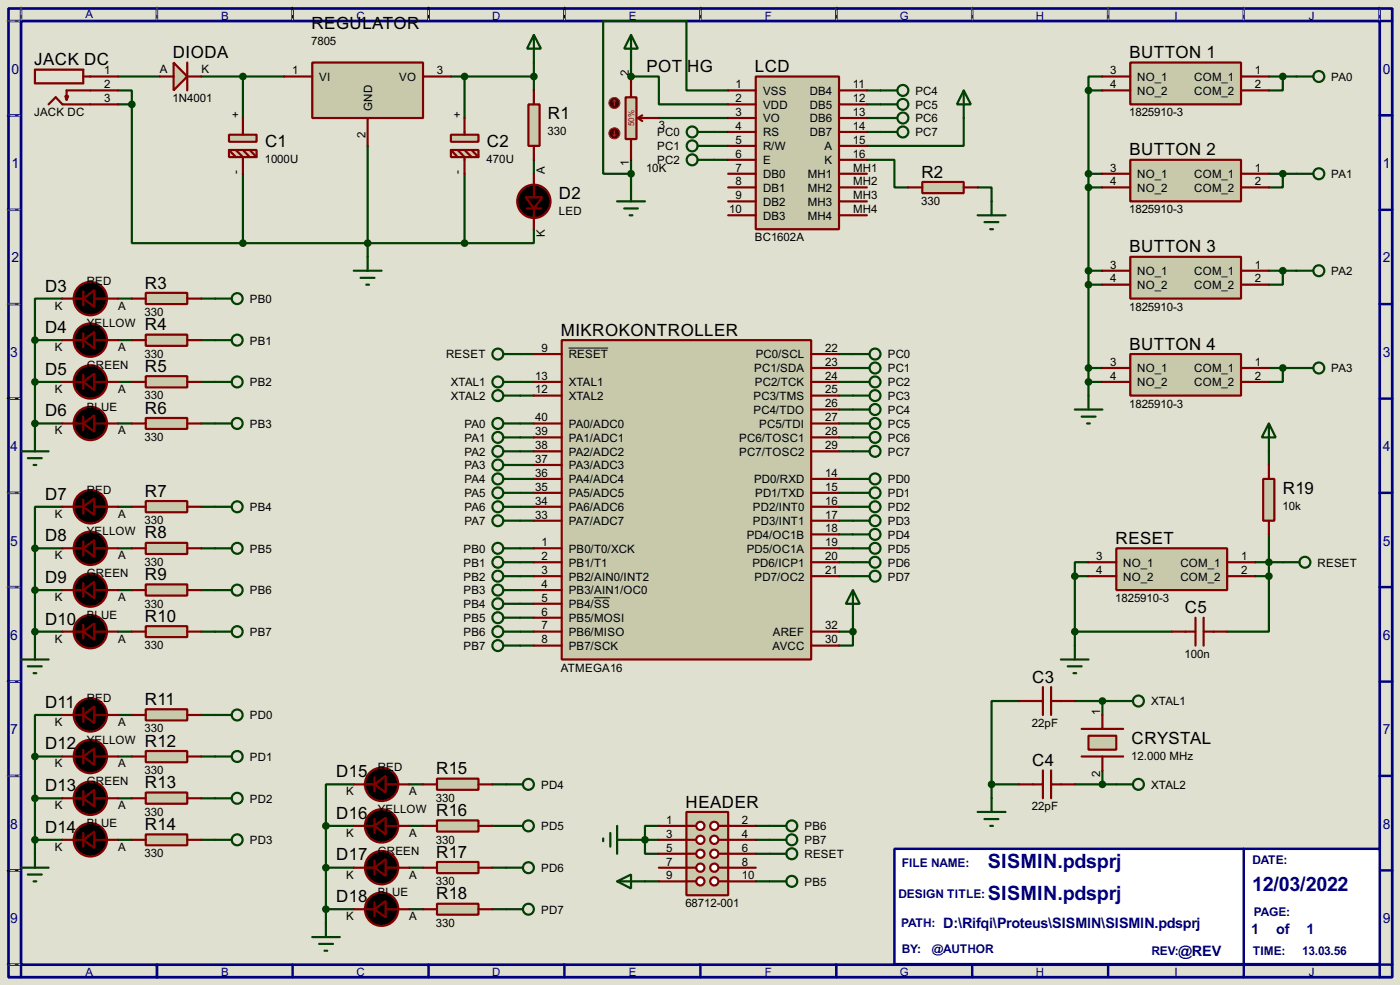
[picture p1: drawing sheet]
<svg xmlns="http://www.w3.org/2000/svg" width="256mm" height="180mm" viewBox="0 0 256 180" stroke-linecap="round" stroke-linejoin="round" font-family="sans-serif">
<path d="M0 0h256.5v180.3h-256.5z" fill="#e0e0d0"/>
<path d="M1.6 1.6h253.5v177.3h-253.5zM3.9 3.9h248.9v172.7h-248.9z" fill="none" stroke="#000080" stroke-width=".5"/>
<g fill="none" stroke="#000080" stroke-width=".45">
<path d="M3.9 1.6v2.3h-2.3M28.8 1.6v2.3M53.6 1.6v2.3M78.5 1.6v2.3M103.4 1.6v2.3M128.3 1.6v2.3M153.2 1.6v2.3M178.1 1.6v2.3M203 1.6v2.3M227.9 1.6v2.3M252.8 1.6v2.3h2.3M1.6 21.1h2.3"/>
<path d="M1.6 38.4h2.3M252.8 21.1h2.3M252.8 38.4h2.3M1.6 55.7h2.3M252.8 55.7h2.3M1.6 73h2.3M252.8 73h2.3M1.6 90.2h2.3M252.8 90.2h2.3M1.6 107.5h2.3M252.8 107.5h2.3M1.6 124.8h2.3"/>
<path d="M252.8 124.8h2.3M1.6 142h2.3M1.6 159.3h2.3M252.8 142h2.3M252.8 159.3h2.3M1.6 176.6h2.3v2.3M28.8 176.6v2.3M53.6 176.6v2.3M78.5 176.6v2.3M103.4 176.6v2.3M128.3 176.6v2.3M153.2 176.6v2.3"/>
<path d="M178.1 176.6v2.3M203 176.6v2.3M227.9 176.6v2.3M255.1 176.6h-2.3v2.3"/>
</g>
<g fill="none" stroke="#e0e0d0" stroke-width=".18">
<path d="M1.3 3.9h2.3M3.9 1.3v2.3M28.8 1.3v2.3M53.6 1.3v2.3M78.5 1.3v2.3M103.4 1.3v2.3M128.3 1.3v2.3M153.2 1.3v2.3M178.1 1.3v2.3M203 1.3v2.3M227.9 1.3v2.3M252.8 1.3v2.3"/>
<path d="M1.3 21.1h2.3M1.3 38.4h2.3M1.3 55.7h2.3M1.3 73h2.3M1.3 90.2h2.3M1.3 107.5h2.3M1.3 124.8h2.3M1.3 142h2.3M1.3 159.3h2.3M1.3 176.6h2.3"/>
</g>
<g fill="none" stroke="#000" stroke-width=".18" stroke-dasharray=".5 1">
<path d="M1.3 3.9h2.3M3.9 1.3v2.3M28.8 1.3v2.3M53.6 1.3v2.3M78.5 1.3v2.3M103.4 1.3v2.3M128.3 1.3v2.3M153.2 1.3v2.3M178.1 1.3v2.3M203 1.3v2.3M227.9 1.3v2.3M252.8 1.3v2.3"/>
<path d="M1.3 21.1h2.3M1.3 38.4h2.3M1.3 55.7h2.3M1.3 73h2.3M1.3 90.2h2.3M1.3 107.5h2.3M1.3 124.8h2.3M1.3 142h2.3M1.3 159.3h2.3M1.3 176.6h2.3"/>
</g>
<path d="M163.9 155.4h88.9v21.1h-88.9z" fill="#fff" stroke="#000080" stroke-width=".45"/>
<path d="M227.9 155.4v21.1" fill="none" stroke="#000080" stroke-width=".45"/>
<g fill="none" stroke="#004000" stroke-width=".4">
<path d="M21.6 16.6h2.6v2.5M21.6 14h7.7M21.6 19.1h2.6M24.2 19.1v25.4h20.3M36.9 14h15.2M44.5 14v7.6M82.6 14h15.2M85.1 14v7.6M97.8 11.5v5.1M115.6 14h5.1v5.1h12.7M158.8 19.1h2.5M158.8 16.6h2.5"/>
<path d="M44.5 31.8v12.7M67.4 26.7v20.3M85.1 31.8v12.7M97.8 29.3v2.5M120.7 21.6h12.7M130.9 24.2h2.5M130.9 26.7h2.5M130.9 29.3h2.5M158.8 29.3h5.1v5h2.5M158.8 24.2h2.5M158.8 21.6h2.5M176.6 21.6v5.1h-17.8"/>
<path d="M179.1 34.3h2.6v2.6M11.5 54.7h-5.1v7.6M44.5 44.5h40.6M97.8 42v2.5h-12.7M6.4 62.3h5.1M6.4 62.3v17.8M6.4 69.9h5.1M6.4 77.5h5.1"/>
</g>
<circle cx="115.6" cy="14" r=".2" fill="#004000"/>
<g fill="none" stroke="#004000" stroke-width=".4">
<path d="M115.6 11.5v2.5M133.4 16.6h-7.6v-12.7h-15.3v27.9h5.1M199.4 16.6h2.6M199.4 16.6v55.8M202 14h-2.6v2.6M232.5 14h5M235 14v2.6h-2.5M115.6 29.3v5M199.4 31.8h2.6M199.4 34.3h2.6M232.5 31.8h5M235 31.8v2.5h-2.5"/>
<path d="M21.6 54.7h2.6M36.9 54.7h2.5M199.4 49.6h2.6M199.4 52.1h2.6M232.5 49.6h5M235 49.6v2.5h-2.5M21.6 62.3h2.6M21.6 69.9h2.6M21.6 77.5h2.6M36.9 62.3h2.5M36.9 69.9h2.5M36.9 77.5h2.5"/>
<path d="M95.3 69.9h2.5M95.3 77.5h2.5M95.3 64.8h2.5M95.3 72.4h2.5M153.7 69.9h2.6M153.7 77.5h2.6M153.7 67.4h2.6M153.7 64.8h2.6M153.7 72.4h2.6M153.7 75h2.6M199.4 69.9h2.6M199.4 67.4h2.6"/>
<path d="M232.5 67.4h5M235 67.4v2.5h-2.5M11.5 92.8h-5.1v7.6M21.6 92.8h2.6M36.9 92.8h2.5M95.3 92.8h2.5M95.3 87.7h2.5M95.3 85.1h2.5M95.3 82.6h2.5M95.3 80.1h2.5M95.3 90.2h2.5M95.3 95.3h2.5"/>
<path d="M153.7 92.8h2.6M153.7 87.7h2.6M153.7 82.6h2.6M153.7 80.1h2.6M153.7 90.2h2.6M153.7 95.3h2.6M153.7 97.8h2.6M232.5 82.6v2.5M232.5 97.8v7.7M6.4 100.4h5.1M6.4 100.4v17.8M6.4 108h5.1"/>
<path d="M6.4 115.6h5.1M21.6 100.4h2.6M21.6 108h2.6M21.6 115.6h2.6M36.9 100.4h2.5M36.9 108h2.5M36.9 115.6h2.5M95.3 100.4h2.5M95.3 108h2.5M95.3 115.6h2.5M95.3 105.5h2.5M95.3 102.9h2.5"/>
<path d="M95.3 110.5h2.5M95.3 113.1h2.5M95.3 118.2h2.5M153.7 100.4h2.6M153.7 115.6h2.6M153.7 105.5h2.6M153.7 102.9h2.6M156.3 115.6v2.6h-2.6M156.3 113.1v2.5M196.9 115.6h17.8M196.9 105.5h2.5M196.9 105.5v12.7"/>
<path d="M199.4 102.9h-2.5v2.6M229.9 105.5h2.6M229.9 102.9h5.1M232.5 105.5v10.1h-7.7M6.4 138.5v17.8M6.4 138.5h5.1M11.5 130.9h-5.1v7.6M21.6 138.5h2.6M21.6 130.9h2.6M36.9 138.5h2.5M36.9 130.9h2.5M186.7 128.3h-5v15.3"/>
<path d="M196.9 128.3h7.6M202 128.3v2.6M6.4 146.1h5.1M6.4 153.7h5.1M21.6 146.1h2.6M21.6 153.7h2.6M36.9 146.1h2.5M36.9 153.7h2.5M59.7 151.2h5.1M59.7 151.2v17.8M59.7 158.8h5.1M64.8 143.6h-5.1v7.6"/>
<path d="M75 151.2h2.5M75 158.8h2.5M75 143.6h2.5M90.2 151.2h2.6M90.2 158.8h2.6M90.2 143.6h2.6M115.6 153.7h5.1M120.7 151.2h-2.5v5.1h2.5M138.5 153.7h2.5M138.5 151.2h2.5M138.5 156.3h2.5M181.7 143.6h5"/>
<path d="M181.7 143.6v2.5M196.9 143.6h7.6M202 141v2.6M59.7 166.4h5.1M75 166.4h2.5M90.2 166.4h2.6M118.2 161.3h2.5M138.5 161.3h2.5"/>
</g>
<path d="M6.4 12.8h8.9v2.5h-8.9zM16.6 16.6h-4.4v1.7" fill="none" stroke="#800000" stroke-width=".4"/>
<path d="M12 17.6h.5l-.3 .7z" fill="#c8c8aa" stroke="#800000" stroke-width=".4"/>
<path d="M8.9 19.1l1.3-1.3 1.3 1.3h10.1M15.3 14h6.3M16.6 16.6h5" fill="none" stroke="#800000" stroke-width=".4"/>
<path d="M31.8 11.5l2.5 2.5-2.5 2.6z" fill="#c8c8aa" stroke="#800000" stroke-width=".4"/>
<path d="M29.3 14h2.5M34.3 11.5v5.1M34.3 14h2.6" fill="none" stroke="#800000" stroke-width=".4"/>
<g fill="#c8c8aa" stroke="#800000" stroke-width=".4">
<path d="M42 24.7h5v1.3h-5z"/>
<path d="M42 27.5h5v1.3h-5z"/>
</g>
<path d="M42 27.5l1.2 1.3M43.2 27.5l1.3 1.3v3M44.5 21.6v3.1M44.5 27.5l1.3 1.3M45.8 27.5l1.2 1.3" fill="none" stroke="#800000" stroke-width=".4"/>
<g fill="#c8c8aa" stroke="#800000" stroke-width=".4">
<path d="M82.6 24.7h5.1v1.3h-5.1z"/>
<path d="M82.6 27.5h5.1v1.3h-5.1z"/>
</g>
<path d="M82.6 27.5l1.3 1.3M83.9 27.5l1.2 1.3v3M85.1 21.6v3.1M85.1 27.5l1.3 1.3M86.4 27.5l1.3 1.3" fill="none" stroke="#800000" stroke-width=".4"/>
<path d="M57.2 11.5h20.3v10.1h-20.3z" fill="#c8c8aa" stroke="#800000" stroke-width=".4"/>
<path d="M52.1 14h5.1M77.5 14h5.1M67.4 21.6v5.1" fill="none" stroke="#800000" stroke-width=".4"/>
<path d="M96.8 19.1h2.1v7.6h-2.1z" fill="#c8c8aa" stroke="#800000" stroke-width=".4"/>
<g fill="none" stroke="#800000" stroke-width=".4">
<path d="M97.8 16.6v2.5M96.6 38.2h2.5M97.8 26.7v2.6M97.8 31.8v4.3M97.8 38.2v3.8M11.5 54.7h3.8M15.3 53.4v2.5M17.3 54.7h4.3M11.5 62.3h3.8M11.5 69.9h3.8M11.5 77.5h3.8M15.3 61v2.6"/>
<path d="M15.3 68.6v2.6M15.3 76.3v2.5M17.3 62.3h4.3M17.3 69.9h4.3M17.3 77.5h4.3"/>
</g>
<g fill="#004000" stroke="#004000" stroke-width=".4">
<circle cx="24.1" cy="19.1" r=".5"/>
<circle cx="44.5" cy="14" r=".5"/>
<circle cx="44.5" cy="44.5" r=".5"/>
<circle cx="67.3" cy="44.5" r=".5"/>
<circle cx="85.1" cy="44.5" r=".5"/>
<circle cx="85.1" cy="14" r=".5"/>
<circle cx="6.4" cy="62.3" r=".5"/>
<circle cx="6.4" cy="69.9" r=".5"/>
<circle cx="6.4" cy="77.5" r=".5"/>
<circle cx="97.8" cy="14" r=".5"/>
</g>
<g fill="#000" stroke="#800000" stroke-width=".4">
<path d="M96.3 36.1h3.1l-1.6 2.1zM15.3 54.7l2-1.6v3.1zM15.3 62.3l2-1.5v3zM15.3 69.9l2-1.5v3zM15.3 77.5l2-1.5v3z"/>
<circle cx="97.8" cy="36.9" r="3.1"/>
<circle cx="16.5" cy="54.7" r="3.1"/>
<circle cx="16.5" cy="62.3" r="3.1"/>
<circle cx="16.5" cy="69.9" r="3.1"/>
<circle cx="16.5" cy="77.5" r="3.1"/>
</g>
<path d="M97.8 6.4l1.3 2.5h-2.5zM97.8 6.4v5.1M64.8 49.6h5.1M66.1 50.9h2.5M67.1 52.1h.5M67.4 47v2.6M3.9 82.6h5M5.1 83.9h2.6M6.2 85.1h.5M6.4 80.1v2.5" fill="none" stroke="#004000" stroke-width=".4"/>
<path d="M138.5 14h15.2v28h-15.2z" fill-rule="evenodd" fill="#c8c8aa" stroke="#800000" stroke-width=".4"/>
<g fill="none" stroke="#800000" stroke-width=".4">
<path d="M133.4 16.6h5.1M133.4 19.1h5.1M153.7 16.6h5.1M153.7 19.1h5.1M133.4 21.6h5.1M133.4 24.2h5.1M133.4 26.7h5.1M133.4 29.3h5.1M133.4 31.8h5.1M133.4 34.3h5.1M133.4 36.9h5.1M133.4 39.4h5.1"/>
<path d="M153.7 21.6h5.1M153.7 24.2h5.1M153.7 26.7h5.1M153.7 29.3h5.1M153.7 31.8h5.1M153.7 34.3h5.1M153.7 36.9h5.1M153.7 39.4h5.1"/>
</g>
<g fill="none" stroke="#004000" stroke-width=".4">
<path d="M161.3 16.6h3.1M161.3 19.1h3.1M127.8 24.2h3.1M127.8 26.7h3.1M127.8 29.3h3.1M161.3 24.2h3.1M161.3 21.6h3.1"/>
<circle cx="165.4" cy="19.1" r="1"/>
<circle cx="165.4" cy="16.6" r="1"/>
<circle cx="126.8" cy="29.3" r="1"/>
<circle cx="126.8" cy="26.7" r="1"/>
<circle cx="126.8" cy="24.2" r="1"/>
<circle cx="165.4" cy="24.2" r="1"/>
<circle cx="165.4" cy="21.6" r="1"/>
</g>
<path d="M169 33.3h7.6v2.1h-7.6z" fill="#c8c8aa" stroke="#800000" stroke-width=".4"/>
<path d="M166.4 34.3h2.6M176.6 34.3h2.5" fill="none" stroke="#800000" stroke-width=".4"/>
<path d="M176.6 16.6l1.3 2.5h-2.6zM176.6 16.6v5M179.1 39.4h5.1M181.7 36.9v2.5M180.4 40.7h2.5M181.4 42h.5" fill="none" stroke="#004000" stroke-width=".4"/>
<path d="M114.6 17.8h2v7.7h-2z" fill="#c8c8aa" stroke="#800000" stroke-width=".4"/>
<path d="M115.6 14v3.8M115.6 25.5v3.8M116.9 21.6l.8 .6M116.9 21.6h3.8M117.7 21.1l-.8 .5" fill="none" stroke="#800000" stroke-width=".4"/>
<circle cx="112.5" cy="18.9" r="1" fill="#400000" stroke="#f00" stroke-width=".2"/>
<path d="M112.6 18.3l-.3 .3M112.6 18.3l.2 .3M112.6 18.3v1.1" fill="none" stroke="#f00" stroke-width=".2"/>
<circle cx="112.5" cy="24.4" r="1" fill="#400000" stroke="#f00" stroke-width=".2"/>
<path d="M112.3 24.7l.3 .2M112.6 23.9v1M112.8 24.7l-.2 .2" fill="none" stroke="#f00" stroke-width=".2"/>
<path d="M115.6 6.4l1.3 2.5h-2.5zM115.6 6.4v5.1M113.1 36.9h5.1M114.4 38.2h2.5M115.4 39.4h.5M115.6 34.3v2.6" fill="none" stroke="#004000" stroke-width=".4"/>
<g fill="#004000" stroke="#004000" stroke-width=".4">
<circle cx="115.6" cy="14" r=".5"/>
<circle cx="115.6" cy="31.8" r=".5"/>
</g>
<path d="M26.7 53.6h7.6v2.1h-7.6z" fill="#c8c8aa" stroke="#800000" stroke-width=".4"/>
<path d="M24.2 54.7h2.5M34.3 54.7h2.6" fill="none" stroke="#800000" stroke-width=".4"/>
<path d="M26.7 61.3h7.6v2h-7.6z" fill="#c8c8aa" stroke="#800000" stroke-width=".4"/>
<path d="M24.2 62.3h2.5M34.3 62.3h2.6" fill="none" stroke="#800000" stroke-width=".4"/>
<path d="M26.7 68.9h7.6v2h-7.6z" fill="#c8c8aa" stroke="#800000" stroke-width=".4"/>
<path d="M24.2 69.9h2.5M34.3 69.9h2.6" fill="none" stroke="#800000" stroke-width=".4"/>
<path d="M26.7 76.5h7.6v2h-7.6z" fill="#c8c8aa" stroke="#800000" stroke-width=".4"/>
<g fill="none" stroke="#800000" stroke-width=".4">
<path d="M24.2 77.5h2.5M34.3 77.5h2.6M11.5 92.8h3.8M15.3 91.5v2.5M15.3 99.1v2.6M17.3 92.8h4.3M11.5 100.4h3.8M11.5 108h3.8M11.5 115.6h3.8M15.3 106.7v2.6M15.3 114.4v2.5M17.3 100.4h4.3"/>
<path d="M17.3 108h4.3M17.3 115.6h4.3"/>
</g>
<g fill="none" stroke="#004000" stroke-width=".4">
<path d="M39.4 54.7h3.1M39.4 62.3h3.1M39.4 69.9h3.1M39.4 77.5h3.1M6.4 118.2v2.5M3.9 120.7h5M5.1 122h2.6M6.2 123.2h.5"/>
<circle cx="43.4" cy="54.7" r="1"/>
<circle cx="43.4" cy="69.9" r="1"/>
<circle cx="43.4" cy="62.3" r="1"/>
<circle cx="43.4" cy="77.5" r="1"/>
</g>
<g fill="#000" stroke="#800000" stroke-width=".4">
<path d="M15.3 92.8l2-1.6v3.1zM15.3 100.4l2-1.5v3zM15.3 108l2-1.5v3zM15.3 115.6l2-1.5v3z"/>
<circle cx="16.5" cy="92.8" r="3.1"/>
<circle cx="16.5" cy="108" r="3.1"/>
<circle cx="16.5" cy="115.6" r="3.1"/>
<circle cx="16.5" cy="100.4" r="3.1"/>
</g>
<g fill="#004000" stroke="#004000" stroke-width=".4">
<circle cx="6.4" cy="100.4" r=".5"/>
<circle cx="6.4" cy="108" r=".5"/>
<circle cx="6.4" cy="115.6" r=".5"/>
</g>
<path d="M26.7 91.7h7.6v2.1h-7.6z" fill="#c8c8aa" stroke="#800000" stroke-width=".4"/>
<path d="M24.2 92.8h2.5M34.3 92.8h2.6" fill="none" stroke="#800000" stroke-width=".4"/>
<path d="M26.7 99.4h7.6v2h-7.6z" fill="#c8c8aa" stroke="#800000" stroke-width=".4"/>
<path d="M24.2 100.4h2.5M34.3 100.4h2.6" fill="none" stroke="#800000" stroke-width=".4"/>
<path d="M26.7 107h7.6v2h-7.6z" fill="#c8c8aa" stroke="#800000" stroke-width=".4"/>
<path d="M24.2 108h2.5M34.3 108h2.6" fill="none" stroke="#800000" stroke-width=".4"/>
<path d="M26.7 114.6h7.6v2h-7.6z" fill="#c8c8aa" stroke="#800000" stroke-width=".4"/>
<g fill="none" stroke="#800000" stroke-width=".4">
<path d="M24.2 115.6h2.5M34.3 115.6h2.6M11.5 130.9h3.8M11.5 138.5h3.8M15.3 129.6v2.5M15.3 137.2v2.6M17.3 130.9h4.3M17.3 138.5h4.3M11.5 146.1h3.8M11.5 153.7h3.8M15.3 144.8v2.6M15.3 152.5v2.5"/>
<path d="M17.3 146.1h4.3M17.3 153.7h4.3"/>
</g>
<g fill="none" stroke="#004000" stroke-width=".4">
<path d="M39.4 92.8h3.1M39.4 100.4h3.1M39.4 108h3.1M39.4 115.6h3.1M3.9 158.8h5M6.4 156.3v2.5M5.1 160.1h2.6M6.2 161.3h.5"/>
<circle cx="43.4" cy="92.8" r="1"/>
<circle cx="43.4" cy="115.6" r="1"/>
<circle cx="43.4" cy="100.4" r="1"/>
<circle cx="43.4" cy="108" r="1"/>
</g>
<g fill="#000" stroke="#800000" stroke-width=".4">
<path d="M15.3 130.9l2-1.6v3.1zM15.3 138.5l2-1.5v3zM15.3 146.1l2-1.5v3zM15.3 153.7l2-1.5v3z"/>
<circle cx="16.5" cy="138.5" r="3.1"/>
<circle cx="16.5" cy="130.9" r="3.1"/>
<circle cx="16.5" cy="153.7" r="3.1"/>
<circle cx="16.5" cy="146.1" r="3.1"/>
</g>
<g fill="#004000" stroke="#004000" stroke-width=".4">
<circle cx="6.4" cy="138.5" r=".5"/>
<circle cx="6.4" cy="146.1" r=".5"/>
<circle cx="6.4" cy="153.7" r=".5"/>
</g>
<path d="M26.7 129.8h7.6v2.1h-7.6z" fill="#c8c8aa" stroke="#800000" stroke-width=".4"/>
<path d="M24.2 130.9h2.5M34.3 130.9h2.6" fill="none" stroke="#800000" stroke-width=".4"/>
<path d="M26.7 137.5h7.6v2h-7.6z" fill="#c8c8aa" stroke="#800000" stroke-width=".4"/>
<path d="M24.2 138.5h2.5M34.3 138.5h2.6" fill="none" stroke="#800000" stroke-width=".4"/>
<path d="M26.7 145.1h7.6v2h-7.6z" fill="#c8c8aa" stroke="#800000" stroke-width=".4"/>
<path d="M24.2 146.1h2.5M34.3 146.1h2.6" fill="none" stroke="#800000" stroke-width=".4"/>
<path d="M26.7 152.7h7.6v2h-7.6z" fill="#c8c8aa" stroke="#800000" stroke-width=".4"/>
<g fill="none" stroke="#800000" stroke-width=".4">
<path d="M24.2 153.7h2.5M34.3 153.7h2.6M64.8 143.6h3.8M64.8 151.2h3.8M64.8 158.8h3.8M68.6 142.3v2.5M68.6 149.9v2.6M68.6 157.5v2.6M70.7 143.6h4.3M70.7 151.2h4.3M70.7 158.8h4.3M64.8 166.4h3.8"/>
<path d="M68.6 165.2v2.5M70.7 166.4h4.3"/>
</g>
<g fill="none" stroke="#004000" stroke-width=".4">
<path d="M39.4 130.9h3.1M39.4 138.5h3.1M39.4 146.1h3.1M39.4 153.7h3.1M57.2 171.5h5.1M58.5 172.8h2.5M59.5 174h.5M59.7 169v2.5"/>
<circle cx="43.4" cy="138.5" r="1"/>
<circle cx="43.4" cy="130.9" r="1"/>
<circle cx="43.4" cy="146.1" r="1"/>
<circle cx="43.4" cy="153.7" r="1"/>
</g>
<g fill="#000" stroke="#800000" stroke-width=".4">
<path d="M68.6 143.6l2.1-1.6v3.1zM68.6 151.2l2.1-1.5v3zM68.6 158.8l2.1-1.5v3zM68.6 166.4l2.1-1.5v3z"/>
<circle cx="69.9" cy="143.6" r="3.1"/>
<circle cx="69.9" cy="158.8" r="3.1"/>
<circle cx="69.9" cy="151.2" r="3.1"/>
<circle cx="69.9" cy="166.4" r="3.1"/>
</g>
<g fill="#004000" stroke="#004000" stroke-width=".4">
<circle cx="59.7" cy="151.2" r=".5"/>
<circle cx="59.7" cy="158.8" r=".5"/>
<circle cx="59.7" cy="166.4" r=".5"/>
</g>
<path d="M80.1 142.5h7.6v2.1h-7.6z" fill="#c8c8aa" stroke="#800000" stroke-width=".4"/>
<path d="M77.5 143.6h2.6M87.7 143.6h2.5" fill="none" stroke="#800000" stroke-width=".4"/>
<path d="M80.1 150.2h7.6v2h-7.6z" fill="#c8c8aa" stroke="#800000" stroke-width=".4"/>
<path d="M77.5 151.2h2.6M87.7 151.2h2.5" fill="none" stroke="#800000" stroke-width=".4"/>
<path d="M80.1 157.8h7.6v2h-7.6z" fill="#c8c8aa" stroke="#800000" stroke-width=".4"/>
<path d="M77.5 158.8h2.6M87.7 158.8h2.5" fill="none" stroke="#800000" stroke-width=".4"/>
<path d="M80.1 165.4h7.6v2h-7.6z" fill="#c8c8aa" stroke="#800000" stroke-width=".4"/>
<path d="M77.5 166.4h2.6M87.7 166.4h2.5" fill="none" stroke="#800000" stroke-width=".4"/>
<g fill="none" stroke="#004000" stroke-width=".4">
<path d="M92.8 143.6h3M92.8 151.2h3M92.8 158.8h3M92.8 166.4h3"/>
<circle cx="96.8" cy="143.6" r="1"/>
<circle cx="96.8" cy="151.2" r="1"/>
<circle cx="96.8" cy="158.8" r="1"/>
<circle cx="96.8" cy="166.4" r="1"/>
</g>
<path d="M207.1 11.5h20.3v7.6h-20.3z" fill-rule="evenodd" fill="#c8c8aa" stroke="#800000" stroke-width=".4"/>
<path d="M202 14h5.1M202 16.6h5.1M227.4 14h5.1M227.4 16.6h5.1" fill="none" stroke="#800000" stroke-width=".4"/>
<path d="M207.1 29.3h20.3v7.6h-20.3z" fill-rule="evenodd" fill="#c8c8aa" stroke="#800000" stroke-width=".4"/>
<path d="M202 31.8h5.1M202 34.3h5.1M227.4 31.8h5.1M227.4 34.3h5.1" fill="none" stroke="#800000" stroke-width=".4"/>
<path d="M207.1 47h20.3v7.7h-20.3z" fill-rule="evenodd" fill="#c8c8aa" stroke="#800000" stroke-width=".4"/>
<path d="M202 49.6h5.1M202 52.1h5.1M227.4 49.6h5.1M227.4 52.1h5.1" fill="none" stroke="#800000" stroke-width=".4"/>
<path d="M207.1 64.8h20.3v7.6h-20.3z" fill-rule="evenodd" fill="#c8c8aa" stroke="#800000" stroke-width=".4"/>
<path d="M202 67.4h5.1M202 69.9h5.1M227.4 67.4h5.1M227.4 69.9h5.1" fill="none" stroke="#800000" stroke-width=".4"/>
<g fill="none" stroke="#004000" stroke-width=".4">
<path d="M237.5 14h3.1M237.5 31.8h3.1M237.5 49.6h3.1M196.9 75h5.1M198.2 76.3h2.5M199.2 77.5h.5M199.4 72.4v2.6M237.5 67.4h3.1"/>
<circle cx="241.6" cy="14" r="1"/>
<circle cx="241.6" cy="31.8" r="1"/>
<circle cx="241.6" cy="49.6" r="1"/>
<circle cx="241.6" cy="67.4" r="1"/>
</g>
<g fill="#004000" stroke="#004000" stroke-width=".4">
<circle cx="235" cy="67.4" r=".5"/>
<circle cx="235" cy="49.6" r=".5"/>
<circle cx="235" cy="31.8" r=".5"/>
<circle cx="235" cy="14" r=".5"/>
<circle cx="199.4" cy="16.6" r=".5"/>
<circle cx="199.4" cy="31.8" r=".5"/>
<circle cx="199.4" cy="34.3" r=".5"/>
<circle cx="199.4" cy="49.6" r=".5"/>
<circle cx="199.4" cy="52.1" r=".5"/>
<circle cx="199.4" cy="67.4" r=".5"/>
<circle cx="199.4" cy="69.9" r=".5"/>
</g>
<path d="M204.5 100.4h20.3v7.6h-20.3z" fill-rule="evenodd" fill="#c8c8aa" stroke="#800000" stroke-width=".4"/>
<g fill="none" stroke="#800000" stroke-width=".4">
<path d="M199.4 102.9h5.1M199.4 105.5h5.1M224.8 102.9h5.1M224.8 105.5h5.1M186.7 128.3h4.4M191.1 125.8v5.1M192.6 125.8v5.1M192.6 128.3h4.3M198.2 133.4h7.6M198.2 138.5h7.6M186.7 143.6h4.4M191.1 141v5.1"/>
<path d="M192.6 141v5.1M192.6 143.6h4.3"/>
</g>
<path d="M199.4 134.7h5.1v2.5h-5.1z" fill="#c8c8aa" stroke="#800000" stroke-width=".4"/>
<path d="M214.7 115.6h4.3M219 113.1v5.1M220.5 113.1v5.1M220.5 115.6h4.3M202 130.9v2.5M202 138.5v2.5" fill="none" stroke="#800000" stroke-width=".4"/>
<g fill="none" stroke="#004000" stroke-width=".4">
<path d="M196.9 118.2v2.5M194.4 120.7h5M195.6 122h2.6M196.7 123.2h.5M204.5 128.3h3.1M179.1 148.6h5.1M180.4 149.9h2.5M181.4 151.2h.5M181.7 146.1v2.5M204.5 143.6h3.1"/>
<circle cx="208.5" cy="128.3" r="1"/>
<circle cx="208.5" cy="143.6" r="1"/>
</g>
<g fill="#004000" stroke="#004000" stroke-width=".4">
<circle cx="201.9" cy="143.6" r=".5"/>
<circle cx="201.9" cy="128.3" r=".5"/>
<circle cx="181.6" cy="143.6" r=".5"/>
<circle cx="196.9" cy="105.5" r=".5"/>
<circle cx="232.4" cy="102.9" r=".5"/>
<circle cx="232.4" cy="105.5" r=".5"/>
<circle cx="196.9" cy="115.6" r=".5"/>
</g>
<path d="M231.4 87.7h2.1v7.6h-2.1z" fill="#c8c8aa" stroke="#800000" stroke-width=".4"/>
<path d="M232.5 85.1v2.6M232.5 95.3v2.5" fill="none" stroke="#800000" stroke-width=".4"/>
<path d="M232.5 77.5l1.2 2.6h-2.5zM232.5 77.5v5.1" fill="none" stroke="#004000" stroke-width=".4"/>
<path d="M125.8 148.6h7.6v15.3h-7.6z" fill="#c8c8aa" stroke="#800000" stroke-width=".4"/>
<path d="M125.8 151.2h1.8" fill="none" stroke="#800000" stroke-width=".4"/>
<circle cx="128.3" cy="151.2" r=".75" fill="#feffff" stroke="#800000" stroke-width=".4"/>
<path d="M125.8 153.7h1.8" fill="none" stroke="#800000" stroke-width=".4"/>
<circle cx="128.3" cy="153.7" r=".75" fill="#feffff" stroke="#800000" stroke-width=".4"/>
<path d="M125.8 156.3h1.8" fill="none" stroke="#800000" stroke-width=".4"/>
<circle cx="128.3" cy="156.3" r=".75" fill="#feffff" stroke="#800000" stroke-width=".4"/>
<path d="M125.8 158.8h1.8" fill="none" stroke="#800000" stroke-width=".4"/>
<circle cx="128.3" cy="158.8" r=".75" fill="#feffff" stroke="#800000" stroke-width=".4"/>
<path d="M131.6 151.2h1.8" fill="none" stroke="#800000" stroke-width=".4"/>
<circle cx="130.8" cy="151.2" r=".75" fill="#feffff" stroke="#800000" stroke-width=".4"/>
<path d="M131.6 153.7h1.8" fill="none" stroke="#800000" stroke-width=".4"/>
<circle cx="130.8" cy="153.7" r=".75" fill="#feffff" stroke="#800000" stroke-width=".4"/>
<path d="M131.6 156.3h1.8" fill="none" stroke="#800000" stroke-width=".4"/>
<circle cx="130.8" cy="156.3" r=".75" fill="#feffff" stroke="#800000" stroke-width=".4"/>
<path d="M131.6 158.8h1.8" fill="none" stroke="#800000" stroke-width=".4"/>
<circle cx="130.8" cy="158.8" r=".75" fill="#feffff" stroke="#800000" stroke-width=".4"/>
<path d="M125.8 161.3h1.8" fill="none" stroke="#800000" stroke-width=".4"/>
<circle cx="128.3" cy="161.3" r=".75" fill="#feffff" stroke="#800000" stroke-width=".4"/>
<path d="M131.6 161.3h1.8" fill="none" stroke="#800000" stroke-width=".4"/>
<circle cx="130.8" cy="161.3" r=".75" fill="#feffff" stroke="#800000" stroke-width=".4"/>
<path d="M120.7 151.2h5.1M120.7 153.7h5.1M120.7 156.3h5.1M120.7 158.8h5.1M133.4 151.2h5.1M133.4 153.7h5.1M133.4 156.3h5.1M133.4 158.8h5.1M120.7 161.3h5.1M133.4 161.3h5.1" fill="none" stroke="#800000" stroke-width=".4"/>
<g fill="none" stroke="#004000" stroke-width=".4">
<path d="M92.3 64.8h3M92.3 69.9h3M92.3 72.4h3M92.3 77.5h3M92.3 80.1h3M92.3 82.6h3M92.3 85.1h3M92.3 87.7h3M110.5 153.5v.5M111.8 152.5v2.5M113.1 153.7h2.5M113.1 151.2v5.1"/>
<path d="M141 153.7h3.1M141 151.2h3.1M141 156.3h3.1M113.1 161.3l2.5-1.2v2.5zM113.1 161.3h5.1M141 161.3h3.1"/>
<circle cx="91.2" cy="72.4" r="1"/>
<circle cx="91.2" cy="64.8" r="1"/>
<circle cx="91.2" cy="69.9" r="1"/>
<circle cx="91.2" cy="77.5" r="1"/>
<circle cx="91.2" cy="80.1" r="1"/>
<circle cx="91.2" cy="82.6" r="1"/>
<circle cx="91.2" cy="87.7" r="1"/>
<circle cx="91.2" cy="85.1" r="1"/>
<circle cx="145" cy="151.2" r="1"/>
<circle cx="145" cy="156.3" r="1"/>
<circle cx="145" cy="153.7" r="1"/>
<circle cx="145" cy="161.3" r="1"/>
</g>
<circle cx="118.1" cy="153.7" r=".5" fill="#004000" stroke="#004000" stroke-width=".4"/>
<path d="M102.9 62.3h45.7v58.4h-45.7z" fill="#c8c8aa" stroke="#800000" stroke-width=".4"/>
<g fill="none" stroke="#800000" stroke-width=".4">
<path d="M97.8 64.8h5.1M97.8 72.4h5.1M97.8 69.9h5.1M97.8 77.5h5.1M148.6 64.8h5.1M148.6 72.4h5.1M148.6 69.9h5.1M148.6 67.4h5.1M148.6 75h5.1M148.6 77.5h5.1M97.8 87.7h5.1M97.8 90.2h5.1"/>
<path d="M97.8 92.8h5.1M97.8 95.3h5.1M97.8 80.1h5.1M97.8 82.6h5.1M97.8 85.1h5.1M148.6 87.7h5.1M148.6 90.2h5.1M148.6 92.8h5.1M148.6 95.3h5.1M148.6 97.8h5.1M148.6 80.1h5.1M148.6 82.6h5.1"/>
<path d="M97.8 100.4h5.1M97.8 102.9h5.1M97.8 105.5h5.1M97.8 108h5.1M97.8 110.5h5.1M97.8 113.1h5.1M97.8 115.6h5.1M97.8 118.2h5.1M148.6 100.4h5.1M148.6 102.9h5.1M148.6 105.5h5.1M148.6 115.6h5.1"/>
<path d="M148.6 118.2h5.1"/>
</g>
<path d="M104.2 63.7h7.2M108.8 109.4h2.9" fill="none" stroke="#000" stroke-width=".18"/>
<g fill="none" stroke="#004000" stroke-width=".4">
<path d="M156.3 64.8h3M156.3 67.4h3M156.3 69.9h3M156.3 72.4h3M156.3 75h3M156.3 77.5h3M92.3 90.2h3M92.3 92.8h3M92.3 95.3h3M156.3 90.2h3M156.3 92.8h3M156.3 95.3h3"/>
<path d="M156.3 80.1h3M156.3 82.6h3M156.3 87.7h3M156.3 97.8h3M92.3 100.4h3M92.3 102.9h3M92.3 105.5h3M92.3 108h3M92.3 110.5h3M92.3 113.1h3M92.3 115.6h3M92.3 118.2h3"/>
<path d="M156.3 108l1.2 2.5h-2.5zM156.3 100.4h3M156.3 102.9h3M156.3 105.5h3M156.3 108v5.1M235 102.9h3.1"/>
<circle cx="160.3" cy="64.8" r="1"/>
<circle cx="160.3" cy="69.9" r="1"/>
<circle cx="160.3" cy="77.5" r="1"/>
<circle cx="160.3" cy="67.4" r="1"/>
<circle cx="160.3" cy="72.4" r="1"/>
<circle cx="160.3" cy="75" r="1"/>
<circle cx="91.2" cy="95.3" r="1"/>
<circle cx="91.2" cy="90.2" r="1"/>
<circle cx="91.2" cy="92.8" r="1"/>
<circle cx="160.3" cy="92.8" r="1"/>
<circle cx="160.3" cy="82.6" r="1"/>
<circle cx="160.3" cy="80.1" r="1"/>
<circle cx="160.3" cy="90.2" r="1"/>
<circle cx="160.3" cy="87.7" r="1"/>
<circle cx="160.3" cy="95.3" r="1"/>
<circle cx="160.3" cy="97.8" r="1"/>
<circle cx="91.2" cy="118.2" r="1"/>
<circle cx="91.2" cy="108" r="1"/>
<circle cx="91.2" cy="102.9" r="1"/>
<circle cx="91.2" cy="100.4" r="1"/>
<circle cx="91.2" cy="110.5" r="1"/>
<circle cx="91.2" cy="113.1" r="1"/>
<circle cx="91.2" cy="105.5" r="1"/>
<circle cx="91.2" cy="115.6" r="1"/>
<circle cx="160.3" cy="100.4" r="1"/>
<circle cx="160.3" cy="102.9" r="1"/>
<circle cx="160.3" cy="105.5" r="1"/>
<circle cx="239" cy="102.9" r="1"/>
</g>
<circle cx="156.2" cy="115.6" r=".5" fill="#004000" stroke="#004000" stroke-width=".4"/>
<g font-size="4.1" fill="#000080">
<text x="181" y="158.9">SISMIN.pdsprj</text>
<text x="181" y="164.8">SISMIN.pdsprj</text>
<text x="229.4" y="163">12/03/2022</text>
</g>
<g font-size="3.5">
<text x="57.1" y="5.3">REGULATOR</text>
<text x="6.3" y="12">JACK DC</text>
<text x="31.7" y="10.6">DIODA</text>
<text x="206.9" y="10.6">BUTTON 1</text>
<text x="118.4" y="13.2">POT</text>
<text x="125.9" y="13.2">HG</text>
<text x="138.3" y="13.2">LCD</text>
<text x="100.4" y="21.8">R1</text>
<text x="48.6" y="26.8">C1</text>
<text x="89.2" y="26.8">C2</text>
<text x="206.9" y="28.5">BUTTON 2</text>
<text x="168.8" y="32.5">R2</text>
<text x="102.4" y="36.5">D2</text>
<text x="206.9" y="46.2">BUTTON 3</text>
<text x="8.3" y="53.3">D3</text>
<text x="26.6" y="52.8">R3</text>
<text x="8.3" y="61">D4</text>
<text x="26.6" y="60.5">R4</text>
<text x="102.8" y="61.4">MIKROKONTROLLER</text>
<text x="206.9" y="64">BUTTON 4</text>
<text x="8.3" y="68.6">D5</text>
<text x="26.6" y="68.1">R5</text>
<text x="8.3" y="76.2">D6</text>
<text x="26.6" y="75.7">R6</text>
<text x="8.3" y="91.5">D7</text>
<text x="26.6" y="90.9">R7</text>
<text x="235" y="90.4">R19</text>
<text x="8.3" y="99.1">D8</text>
<text x="26.6" y="98.6">R8</text>
<text x="204.4" y="99.6">RESET</text>
<text x="8.3" y="106.7">D9</text>
<text x="26.6" y="106.2">R9</text>
<text x="26.6" y="113.8">R10</text>
<text x="217.1" y="112.3">C5</text>
<text x="8.3" y="114.3">D10</text>
<text x="189.1" y="125">C3</text>
<text x="8.3" y="129.6">D11</text>
<text x="26.6" y="129">R11</text>
<text x="8.3" y="137.2">D12</text>
<text x="26.6" y="136.7">R12</text>
<text x="207.3" y="136.1">CRYSTAL</text>
<text x="61.6" y="142.3">D15</text>
<text x="79.9" y="141.7">R15</text>
<text x="189.1" y="140.2">C4</text>
<text x="8.3" y="144.8">D13</text>
<text x="26.6" y="144.3">R13</text>
<text x="61.6" y="149.9">D16</text>
<text x="79.9" y="149.4">R16</text>
<text x="125.6" y="147.8">HEADER</text>
<text x="8.3" y="152.4">D14</text>
<text x="26.6" y="151.9">R14</text>
<text x="61.6" y="157.5">D17</text>
<text x="79.9" y="157">R17</text>
<text x="61.6" y="165.1">D18</text>
<text x="79.9" y="164.6">R18</text>
</g>
<g font-size="3" fill="#000080">
<text x="172.8" y="169.8">D:\Rifqi\Proteus\SISMIN\SISMIN.pdsprj</text>
<text x="229.2" y="170.9">1</text>
<text x="233.8" y="170.9">of</text>
<text x="239.4" y="170.9">1</text>
<text x="215.9" y="174.9">@REV</text>
</g>
<g font-size="2.9" fill="#000080">
<text x="2.1" y="13.5">0</text>
<text x="253.4" y="13.5">0</text>
<text x="2.1" y="30.7">1</text>
<text x="253.4" y="30.7">1</text>
<text x="2.1" y="48">2</text>
<text x="253.4" y="48">2</text>
<text x="1.9" y="65.3">3</text>
<text x="253.4" y="65.3">3</text>
<text x="1.9" y="82.5">4</text>
<text x="253.4" y="82.5">4</text>
<text x="1.9" y="99.9">5</text>
<text x="253.4" y="99.9">5</text>
<text x="1.9" y="117.1">6</text>
<text x="253.4" y="117.1">6</text>
<text x="1.9" y="134.4">7</text>
<text x="253.4" y="134.4">7</text>
<text x="1.9" y="151.7">8</text>
<text x="253.4" y="151.7">8</text>
<text x="1.9" y="168.9">9</text>
<text x="253.4" y="168.9">9</text>
</g>
<g font-size="2.5" fill="#000080">
<text x="165.2" y="158.7">FILE NAME:</text>
<text x="229.4" y="158.2">DATE:</text>
<text x="164.6" y="164.3">DESIGN TITLE:</text>
<text x="229.7" y="167.6">PAGE:</text>
<text x="165.1" y="169.6">PATH:</text>
<text x="165.2" y="174.5">BY:</text>
<text x="170.7" y="174.5">@AUTHOR</text>
<text x="210.9" y="174.7">REV:</text>
<text x="229.5" y="174.7">TIME:</text>
<text x="238.6" y="174.7">13.03.56</text>
</g>
<g font-size="2.4" fill="#000080">
<text x="15.6" y="3.4">A</text>
<text x="40.5" y="3.6">B</text>
<text x="65.3" y="3.6">C</text>
<text x="90.2" y="3.6">D</text>
<text x="115.2" y="3.6">E</text>
<text x="140.1" y="3.6">F</text>
<text x="164.8" y="3.6">G</text>
<text x="189.8" y="3.6">H</text>
<text x="215.1" y="3.6">I</text>
<text x="239.8" y="3.6">J</text>
<text x="15.6" y="178.7">A</text>
<text x="40.5" y="178.7">B</text>
<text x="65.3" y="178.7">C</text>
<text x="90.2" y="178.7">D</text>
<text x="115.2" y="178.7">E</text>
<text x="140.1" y="178.7">F</text>
<text x="164.8" y="178.7">G</text>
<text x="189.8" y="178.7">H</text>
<text x="215.1" y="178.7">I</text>
<text x="239.8" y="178.7">J</text>
</g>
<g font-size="2.4">
<text x="57" y="8.2">7805</text>
<text x="19.1" y="13.6">1</text>
<text x="19.1" y="16.2">2</text>
<text x="29.3" y="13.4">A</text>
<text x="36.9" y="13.4">K</text>
<text x="53.5" y="13.6">1</text>
<text x="58.5" y="14.8">VI</text>
<text x="73.1" y="14.8">VO</text>
<text x="80.1" y="13.6">3</text>
<text x="115.2" y="14" transform="rotate(-90 115.2 14)">2</text>
<text x="134.8" y="16.2">1</text>
<text x="139.8" y="17.3">VSS</text>
<text x="148.3" y="17.3">DB4</text>
<text x="156.3" y="16.2">11</text>
<text x="167.7" y="17.3">PC4</text>
<text x="203.4" y="13.6">3</text>
<text x="203.4" y="16.2">4</text>
<text x="208.3" y="14.8">NO_1</text>
<text x="208.3" y="17.3">NO_2</text>
<text x="218.8" y="14.8">COM_1</text>
<text x="218.8" y="17.3">COM_2</text>
<text x="229.9" y="13.6">1</text>
<text x="229.9" y="16.2">2</text>
<text x="243.9" y="14.8">PA0</text>
<text x="6.2" y="21.3">JACK DC</text>
<text x="19.1" y="18.7">3</text>
<text x="31.6" y="18.7">1N4001</text>
<text x="43.9" y="21.6" transform="rotate(-90 43.9 21.6)">+</text>
<text x="68.2" y="20.3" transform="rotate(-90 68.2 20.3)">GND</text>
<text x="84.5" y="21.6" transform="rotate(-90 84.5 21.6)">+</text>
<text x="120.7" y="23.6">3</text>
<text x="134.8" y="18.7">2</text>
<text x="134.8" y="21.2">3</text>
<text x="134.8" y="23.8">4</text>
<text x="139.8" y="19.9">VDD</text>
<text x="139.8" y="22.4">VO</text>
<text x="148.3" y="19.9">DB5</text>
<text x="148.3" y="22.4">DB6</text>
<text x="156.3" y="18.7">12</text>
<text x="156.3" y="21.2">13</text>
<text x="156.3" y="23.8">14</text>
<text x="167.7" y="19.9">PC5</text>
<text x="167.7" y="22.4">PC6</text>
<text x="206.9" y="21.3">1825910-3</text>
<text x="48.5" y="29.8">1000U</text>
<text x="67" y="25.3" transform="rotate(-90 67 25.3)">2</text>
<text x="89.2" y="29.8">470U</text>
<text x="100.3" y="24.7">330</text>
<text x="120.4" y="25">PC0</text>
<text x="120.4" y="27.5">PC1</text>
<text x="134.8" y="26.3">5</text>
<text x="134.8" y="28.9">6</text>
<text x="139.8" y="25">RS</text>
<text x="139.8" y="27.5">R/W</text>
<text x="148.3" y="25">DB7</text>
<text x="151" y="27.5">A</text>
<text x="156.3" y="26.3">15</text>
<text x="156.3" y="28.9">16</text>
<text x="167.7" y="25">PC7</text>
<text x="43.9" y="31.8" transform="rotate(-90 43.9 31.8)">-</text>
<text x="84.5" y="31.8" transform="rotate(-90 84.5 31.8)">-</text>
<text x="99.8" y="31.8" transform="rotate(-90 99.8 31.8)">A</text>
<text x="115.2" y="30.4" transform="rotate(-90 115.2 30.4)">1</text>
<text x="118.4" y="31.4">10K</text>
<text x="120.4" y="30">PC2</text>
<text x="134.8" y="31.4">7</text>
<text x="134.8" y="33.9">8</text>
<text x="139.8" y="30">E</text>
<text x="139.8" y="32.6">DB0</text>
<text x="139.8" y="35.1">DB1</text>
<text x="148" y="32.6">MH1</text>
<text x="148" y="35.1">MH2</text>
<text x="151" y="30">K</text>
<text x="156.3" y="31.4">MH1</text>
<text x="156.3" y="33.9">MH2</text>
<text x="203.4" y="31.4">3</text>
<text x="203.4" y="33.9">4</text>
<text x="208.3" y="32.6">NO_1</text>
<text x="208.3" y="35.1">NO_2</text>
<text x="218.8" y="32.6">COM_1</text>
<text x="218.8" y="35.1">COM_2</text>
<text x="229.9" y="31.4">1</text>
<text x="229.9" y="33.9">2</text>
<text x="243.9" y="32.6">PA1</text>
<text x="102.4" y="39.4">LED</text>
<text x="133.6" y="39">10</text>
<text x="134.8" y="36.5">9</text>
<text x="139.8" y="37.7">DB2</text>
<text x="139.8" y="40.2">DB3</text>
<text x="148" y="37.7">MH3</text>
<text x="148" y="40.2">MH4</text>
<text x="156.3" y="36.5">MH3</text>
<text x="156.3" y="39">MH4</text>
<text x="168.8" y="37.6">330</text>
<text x="206.9" y="39.1">1825910-3</text>
<text x="99.8" y="43.4" transform="rotate(-90 99.8 43.4)">K</text>
<text x="138.3" y="44.1">BC1602A</text>
<text x="15.9" y="52.2">RED</text>
<text x="203.4" y="49.2">3</text>
<text x="203.4" y="51.7">4</text>
<text x="208.3" y="50.4">NO_1</text>
<text x="208.3" y="52.9">NO_2</text>
<text x="218.8" y="50.4">COM_1</text>
<text x="218.8" y="52.9">COM_2</text>
<text x="229.9" y="49.2">1</text>
<text x="229.9" y="51.7">2</text>
<text x="243.9" y="50.4">PA2</text>
<text x="10" y="56.7">K</text>
<text x="15.9" y="59.9">YELLOW</text>
<text x="21.6" y="56.7">A</text>
<text x="26.5" y="57.9">330</text>
<text x="45.8" y="55.4">PB0</text>
<text x="206.9" y="56.8">1825910-3</text>
<text x="10" y="64.2">K</text>
<text x="21.6" y="64.2">A</text>
<text x="26.5" y="65.5">330</text>
<text x="45.8" y="63.1">PB1</text>
<text x="81.7" y="65.6">RESET</text>
<text x="99.2" y="64.4">9</text>
<text x="104.2" y="65.6">RESET</text>
<text x="138.4" y="65.6">PC0/SCL</text>
<text x="151.2" y="64.4">22</text>
<text x="162.6" y="65.6">PC0</text>
<text x="10" y="71.9">K</text>
<text x="15.9" y="67.5">GREEN</text>
<text x="21.6" y="71.9">A</text>
<text x="45.8" y="70.7">PB2</text>
<text x="82.6" y="70.7">XTAL1</text>
<text x="98.1" y="72">12</text>
<text x="98.1" y="69.5">13</text>
<text x="104.2" y="70.7">XTAL1</text>
<text x="138.2" y="68.1">PC1/SDA</text>
<text x="138.3" y="70.7">PC2/TCK</text>
<text x="151.2" y="67">23</text>
<text x="151.2" y="69.5">24</text>
<text x="151.2" y="72">25</text>
<text x="162.6" y="68.1">PC1</text>
<text x="162.6" y="70.7">PC2</text>
<text x="203.4" y="67">3</text>
<text x="203.4" y="69.5">4</text>
<text x="208.3" y="68.1">NO_1</text>
<text x="208.3" y="70.7">NO_2</text>
<text x="218.8" y="68.1">COM_1</text>
<text x="218.8" y="70.7">COM_2</text>
<text x="229.9" y="67">1</text>
<text x="229.9" y="69.5">2</text>
<text x="243.9" y="68.1">PA3</text>
<text x="15.9" y="75.1">BLUE</text>
<text x="26.5" y="73.1">330</text>
<text x="82.6" y="73.2">XTAL2</text>
<text x="98.1" y="77.1">40</text>
<text x="104.2" y="73.2">XTAL2</text>
<text x="138" y="73.2">PC3/TMS</text>
<text x="138" y="75.8">PC4/TDO</text>
<text x="151.2" y="74.6">26</text>
<text x="151.2" y="77.1">27</text>
<text x="162.6" y="73.2">PC3</text>
<text x="162.6" y="75.8">PC4</text>
<text x="206.9" y="74.6">1825910-3</text>
<text x="10" y="79.5">K</text>
<text x="21.6" y="79.5">A</text>
<text x="26.5" y="80.7">330</text>
<text x="45.8" y="78.3">PB3</text>
<text x="85.1" y="78.3">PA0</text>
<text x="85.1" y="80.8">PA1</text>
<text x="85.1" y="83.4">PA2</text>
<text x="98.1" y="82.2">38</text>
<text x="98.1" y="79.7">39</text>
<text x="104.2" y="83.4">PA2/ADC2</text>
<text x="104.2" y="80.8">PA1/ADC1</text>
<text x="104.2" y="78.3">PA0/ADC0</text>
<text x="135.4" y="80.8">PC6/TOSC1</text>
<text x="135.4" y="83.4">PC7/TOSC2</text>
<text x="139.1" y="78.3">PC5/TDI</text>
<text x="151.2" y="79.7">28</text>
<text x="151.2" y="82.2">29</text>
<text x="162.6" y="78.3">PC5</text>
<text x="162.6" y="80.8">PC6</text>
<text x="162.6" y="83.4">PC7</text>
<text x="85.1" y="85.9">PA3</text>
<text x="85.1" y="88.5">PA4</text>
<text x="98.1" y="89.8">35</text>
<text x="98.1" y="87.3">36</text>
<text x="98.1" y="84.7">37</text>
<text x="104.2" y="88.5">PA4/ADC4</text>
<text x="104.2" y="85.9">PA3/ADC3</text>
<text x="138.1" y="88.5">PD0/RXD</text>
<text x="151.2" y="87.3">14</text>
<text x="151.2" y="89.8">15</text>
<text x="162.6" y="88.5">PD0</text>
<text x="10" y="94.8">K</text>
<text x="15.9" y="90.4">RED</text>
<text x="21.6" y="94.8">A</text>
<text x="26.5" y="96">330</text>
<text x="45.8" y="93.6">PB4</text>
<text x="85.1" y="91">PA5</text>
<text x="85.1" y="93.6">PA6</text>
<text x="98.1" y="94.9">33</text>
<text x="98.1" y="92.4">34</text>
<text x="104.2" y="93.6">PA6/ADC6</text>
<text x="104.2" y="91">PA5/ADC5</text>
<text x="137.9" y="93.6">PD2/INT0</text>
<text x="138.3" y="91">PD1/TXD</text>
<text x="151.2" y="92.4">16</text>
<text x="151.2" y="94.9">17</text>
<text x="162.6" y="91">PD1</text>
<text x="162.6" y="93.6">PD2</text>
<text x="235" y="93.3">10k</text>
<text x="15.9" y="98">YELLOW</text>
<text x="45.8" y="101.2">PB5</text>
<text x="84.9" y="101.2">PB0</text>
<text x="85.1" y="96.1">PA7</text>
<text x="99.2" y="100">1</text>
<text x="104.2" y="101.2">PB0/T0/XCK</text>
<text x="104.2" y="96.1">PA7/ADC7</text>
<text x="136.8" y="98.6">PD4/OC1B</text>
<text x="136.8" y="101.2">PD5/OC1A</text>
<text x="137.9" y="96.1">PD3/INT1</text>
<text x="151.2" y="97.4">18</text>
<text x="151.2" y="100">19</text>
<text x="162.6" y="96.1">PD3</text>
<text x="162.6" y="98.6">PD4</text>
<text x="162.6" y="101.2">PD5</text>
<text x="10" y="102.4">K</text>
<text x="15.9" y="105.6">GREEN</text>
<text x="21.6" y="102.4">A</text>
<text x="26.5" y="103.6">330</text>
<text x="84.9" y="103.7">PB1</text>
<text x="84.9" y="106.3">PB2</text>
<text x="99.2" y="102.5">2</text>
<text x="99.2" y="105.1">3</text>
<text x="99.2" y="107.6">4</text>
<text x="104.2" y="103.7">PB1/T1</text>
<text x="104.2" y="106.3">PB2/AIN0/INT2</text>
<text x="137.8" y="103.7">PD6/ICP1</text>
<text x="138.2" y="106.3">PD7/OC2</text>
<text x="151.2" y="102.5">20</text>
<text x="151.2" y="105.1">21</text>
<text x="162.6" y="103.7">PD6</text>
<text x="162.6" y="106.3">PD7</text>
<text x="200.8" y="102.5">3</text>
<text x="200.8" y="105.1">4</text>
<text x="205.8" y="103.7">NO_1</text>
<text x="205.8" y="106.3">NO_2</text>
<text x="216.2" y="103.7">COM_1</text>
<text x="216.2" y="106.3">COM_2</text>
<text x="227.4" y="102.5">1</text>
<text x="227.4" y="105.1">2</text>
<text x="241.4" y="103.7">RESET</text>
<text x="10" y="110">K</text>
<text x="15.9" y="113.3">BLUE</text>
<text x="21.6" y="110">A</text>
<text x="26.5" y="111.2">330</text>
<text x="45.8" y="108.8">PB6</text>
<text x="84.9" y="108.8">PB3</text>
<text x="84.9" y="111.3">PB4</text>
<text x="84.9" y="113.9">PB5</text>
<text x="99.2" y="110.1">5</text>
<text x="99.2" y="112.7">6</text>
<text x="104.2" y="108.8">PB3/AIN1/OC0</text>
<text x="104.2" y="111.3">PB4/SS</text>
<text x="104.2" y="113.9">PB5/MOSI</text>
<text x="204.3" y="110.2">1825910-3</text>
<text x="10" y="117.6">K</text>
<text x="21.6" y="117.6">A</text>
<text x="26.5" y="118.8">330</text>
<text x="45.8" y="116.4">PB7</text>
<text x="84.9" y="116.4">PB6</text>
<text x="84.9" y="119">PB7</text>
<text x="99.2" y="115.2">7</text>
<text x="99.2" y="117.8">8</text>
<text x="104.2" y="116.4">PB6/MISO</text>
<text x="104.2" y="119">PB7/SCK</text>
<text x="141.5" y="119">AVCC</text>
<text x="141.6" y="116.4">AREF</text>
<text x="151.2" y="115.2">32</text>
<text x="151.2" y="117.8">30</text>
<text x="102.7" y="122.9">ATMEGA16</text>
<text x="217" y="120.4">100n</text>
<text x="15.9" y="128.5">RED</text>
<text x="45.8" y="131.7">PD0</text>
<text x="201.6" y="130.9" transform="rotate(-90 201.6 130.9)">1</text>
<text x="210.9" y="129.1">XTAL1</text>
<text x="10" y="132.9">K</text>
<text x="15.9" y="136.1">YELLOW</text>
<text x="21.6" y="132.9">A</text>
<text x="26.5" y="134.1">330</text>
<text x="189.1" y="133.1">22pF</text>
<text x="10" y="140.5">K</text>
<text x="15.9" y="143.7">GREEN</text>
<text x="21.6" y="140.5">A</text>
<text x="26.5" y="141.7">330</text>
<text x="45.8" y="139.3">PD1</text>
<text x="69.2" y="141.2">RED</text>
<text x="201.6" y="142.2" transform="rotate(-90 201.6 142.2)">2</text>
<text x="207.3" y="139">12.000 MHz</text>
<text x="10" y="148.1">K</text>
<text x="21.6" y="148.1">A</text>
<text x="26.5" y="149.3">330</text>
<text x="45.8" y="146.9">PD2</text>
<text x="63.4" y="145.6">K</text>
<text x="69.2" y="148.8">YELLOW</text>
<text x="75" y="145.6">A</text>
<text x="79.9" y="146.8">330</text>
<text x="99.1" y="144.4">PD4</text>
<text x="189.1" y="148.3">22pF</text>
<text x="210.9" y="144.4">XTAL2</text>
<text x="10" y="155.7">K</text>
<text x="15.9" y="151.4">BLUE</text>
<text x="21.6" y="155.7">A</text>
<text x="45.8" y="154.5">PD3</text>
<text x="63.4" y="153.2">K</text>
<text x="75" y="153.2">A</text>
<text x="79.9" y="154.4">330</text>
<text x="99.1" y="152">PD5</text>
<text x="122.1" y="150.8">1</text>
<text x="122.1" y="153.3">3</text>
<text x="122.1" y="155.9">5</text>
<text x="135.9" y="150.8">2</text>
<text x="135.9" y="153.3">4</text>
<text x="135.9" y="155.9">6</text>
<text x="147.4" y="152">PB6</text>
<text x="147.4" y="154.5">PB7</text>
<text x="26.5" y="156.9">330</text>
<text x="63.4" y="160.8">K</text>
<text x="69.2" y="156.4">GREEN</text>
<text x="75" y="160.8">A</text>
<text x="99.1" y="159.6">PD6</text>
<text x="122.1" y="158.4">7</text>
<text x="122.1" y="160.9">9</text>
<text x="135.9" y="158.4">8</text>
<text x="135.9" y="160.9">10</text>
<text x="147.4" y="157.1">RESET</text>
<text x="69.2" y="164.1">BLUE</text>
<text x="79.9" y="162">330</text>
<text x="99.1" y="167.2">PD7</text>
<text x="125.6" y="166.1">68712-001</text>
<text x="147.4" y="162.1">PB5</text>
<text x="63.4" y="168.4">K</text>
<text x="75" y="168.4">A</text>
<text x="79.9" y="169.6">330</text>
</g>
<text font-size="1.7" fill="#c00000" x="116.2" y="23.1" transform="rotate(-90 116.2 23.1)">50%</text>
</svg>
